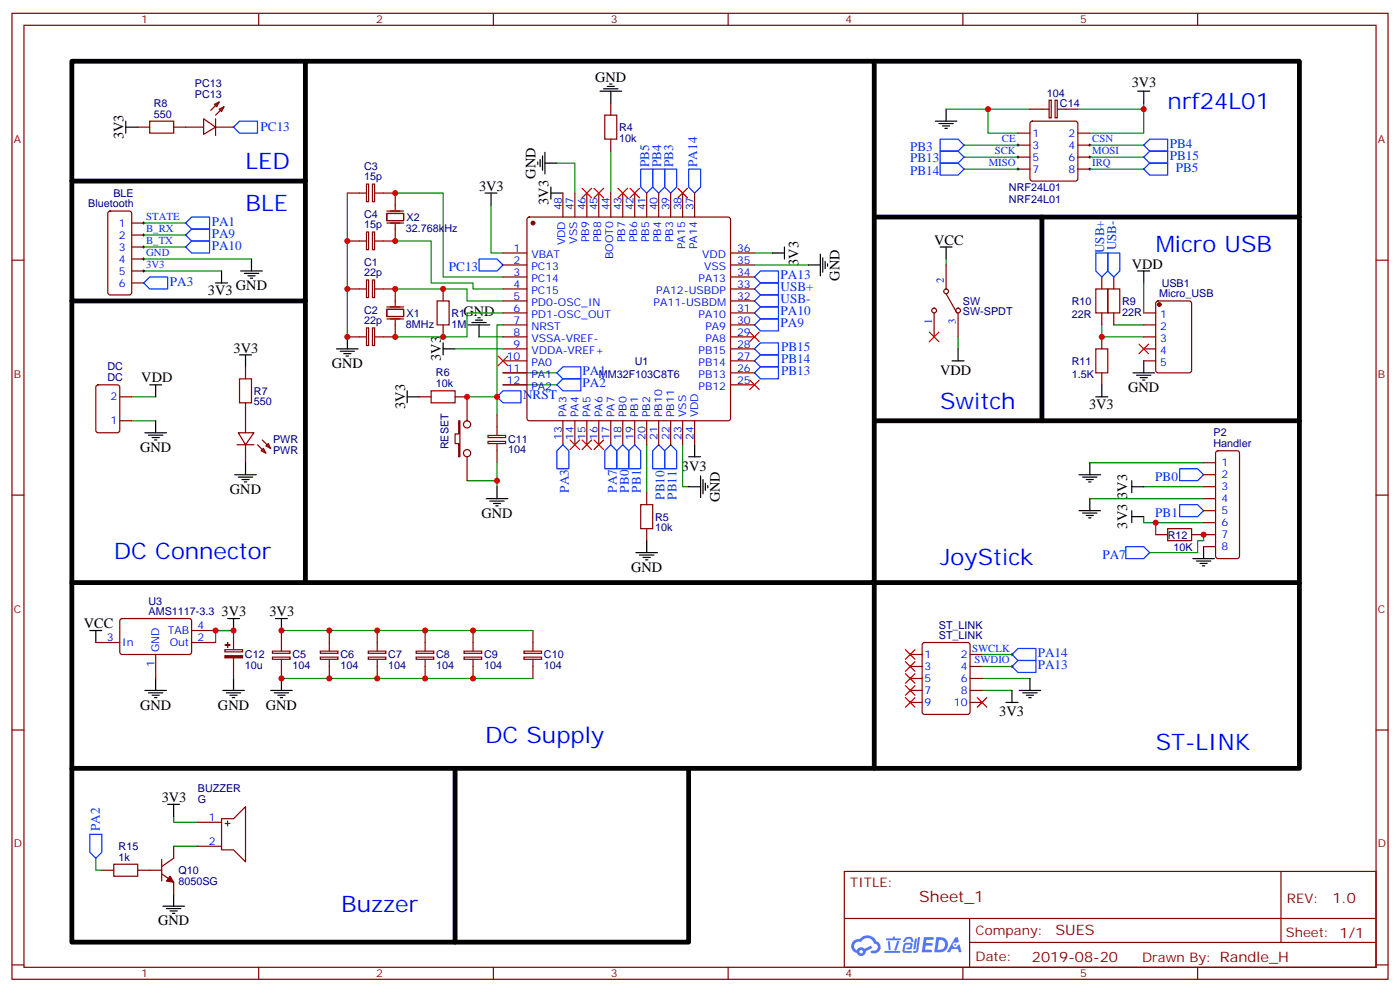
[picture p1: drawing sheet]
<svg xmlns="http://www.w3.org/2000/svg" width="412mm" height="292mm" viewBox="0 0 412 292" stroke-linecap="round" stroke-linejoin="round" font-family="sans-serif">
<g fill="none" stroke="#870000" stroke-width=".35">
<path d="M3.5 3.9h405.4v284.4h-405.4zM7.1 7.4h398.2v277.3h-398.2zM76.2 3.9v3.5M145.3 3.9v3.5M214.5 3.9v3.5M283.6 3.9v3.5M352.8 3.9v3.5M3.5 76.6h3.6M405.3 76.6h3.6M3.5 145.7h3.6M405.3 145.7h3.6M3.5 214.9h3.6"/>
<path d="M405.3 214.9h3.6M248.7 256.5h156.6v28.2h-156.6zM377.3 256.5v20.9M248.7 270.4h156.5M285.6 277.4h119.6M285.6 270.4v14.1M3.5 284h3.6M76.2 284.7v3.6M145.3 284.7v3.6M214.5 284.7v3.6M283.6 284.7v3.6M352.8 284.7v3.6"/>
<path d="M405.3 284h3.6"/>
</g>
<g fill="#5487ff">
<path d="M272.1 275.8h2.6l.3 .2-.1 .6h-2l-.1 1h1.6l.4 .4-.4 .4h-1.7l-.2 1.1 1.8 .1 .3 .3-.2 .4h-2.9z"/>
<path d="M281.4 275.9h.7l.4 1.3-.7 .3a.74 .74 0 0 0-1.1 .3 .74 .74 0 0 0 .5 1.1 .74 .74 0 0 0 .9-.7l.5-.3 .7 2.4h-.9l-.2-1h-1.9l-.5 1h-.9z"/>
<path d="M269.5 276.3h.6l-.4 2.9a.31 .31 0 0 1-.3 .3 .31 .31 0 0 1-.3-.3z"/>
<path d="M270.4 275.8h.6l-.5 4a.89 .89 0 0 1-.7 .7 .89 .89 0 0 1-.9-.3l1-.5z"/>
<path d="M266.8 276l.6-.2 1.2 .1 .5 1.3-.6 .1-.4-.9-1 .1a.95 .95 0 0 1-1 .8l-.1-.2z"/>
<path d="M266.4 277.7l1.8-.2a1.04 1.04 0 0 1 .6 1.1 1.04 1.04 0 0 1-.8 .9h-.7a.29 .29 0 0 1-.3-.4 .29 .29 0 0 1 .3-.2h.7l.2-.8h-1.4l-.4 1.8h1.9a.29 .29 0 0 1 .3 .3 .29 .29 0 0 1-.3 .3h-2l-.4-.3 .2-2.1z"/>
<path d="M260.5 279.9h4.4a.3 .3 0 0 1 .3 .3 .3 .3 0 0 1-.3 .3h-4.3z"/>
<path d="M264.3 277h.6l-.5 1.6a1.02 1.02 0 0 1-.7 1.2l-.2-.3z"/>
<path d="M261.5 277h.6l.3 2.4-.3 .3-.3-.2z"/>
<path d="M261.1 276.2h1.9l.2-.5h.5l-.1 .5h1.5a.29 .29 0 0 1 .3 .3 .29 .29 0 0 1-.3 .3h-3.9z"/>
<path d="M275.8 275.9l-.6 4.4h1.4a2.27 2.27 0 0 0 2.7-2.3 2.27 2.27 0 0 0-2.7-2.1zM276.6 276.6a1.5 1.5 0 0 1 1.8 1.6 1.5 1.5 0 0 1-1.9 1.3h-.3z"/>
<path d="M251.4 277a2.09 2.09 0 0 0 1 3.5 1.37 1.37 0 0 0 1.5 .9 1.37 1.37 0 0 0 1.1-1.4l2-1-.5-.7-1.8 1a1.4 1.4 0 0 0-2.3 .4 1.32 1.32 0 0 1-.6-1.9 1.32 1.32 0 0 1 1.9-.4 2.02 2.02 0 0 1 2-1.3 2.02 2.02 0 0 1 1.8 1.7 1.09 1.09 0 0 1 1.1 1.3 1.09 1.09 0 0 1-1.6 .7 .41 .41 0 0 0-.5 .3 .41 .41 0 0 0 .4 .5 1.89 1.89 0 0 0 2.4-1.2 1.89 1.89 0 0 0-1.2-2.4 2.98 2.98 0 0 0-5-.6l-1 .1zM253.2 280.1a.52 .52 0 0 1 1 0 .52 .52 0 0 1-1 0z"/>
<circle cx="281.4" cy="278.1" r=".28"/>
</g>
<g fill="none" stroke="#008700" stroke-width=".35">
<path d="M278.7 32.1h12.3M303.4 32.1h-12.4v7.1h8.9M317.5 32.1h19.4M336.9 30.4v8.8h-15.9M102.3 56.8v42.4M116.4 56.8h14.1v24.7h17.7M164 48h5.3v8.8M179.9 44.5v12.3M284 42.7h15.9M284 46.2h15.9M284 49.8h15.9M321 42.7h15.9"/>
<path d="M321 46.2h15.9M321 49.8h15.9M42.3 79.8h23M42.3 76.2h31.8M42.3 72.7h12.4M42.3 69.2h12.4M42.3 65.7h12.4M116.4 70.9h10.6v12.4h12.3v1.8h8.9M144.6 60.4v14.1h3.6M222.2 74.5h5.3M222.2 78h15.9M278.7 76.2v1.8"/>
<path d="M116.4 85.1h21.2v3.5h10.6M141.1 99.2h7.1M148.2 95.6h-1.8v26.5M148.2 92.1h-10.6v7.1h-21.2M282.2 99.2v3.5M324.6 95.6v3.6h12.3M328.1 95.6h8.8M336.9 83.3v8.8M38.8 116.8h7.1M134.1 102.7h14.1M137.6 116.8h8.8M148.2 113.3h15.8"/>
<path d="M148.2 109.7h15.8M38.8 123.9h7.1M146.4 136.2v7.1M190.5 130.9v14.1M201.1 130.9v12.4h1.7M321 136.2h33.5M137.6 141.5h8.8M321 146.8h33.5M336.9 152.1v1.7h17.6M336.9 143.3h17.6M340.4 153.8v3.6M354.5 157.4v1.7h-1.7v3.6h-14.1"/>
<path d="M63.5 185.6h5.3h-5.3v3.5M82.9 199.7h74.1M82.9 185.6h74.1M289.3 199.7h14.1M289.3 192.7h8.8M289.3 196.2h8.8M289.3 203.2h8.8M28.2 252.6v3.6h1.8M51.2 240.3v1.7h7M51.2 249.1h7"/>
</g>
<g fill="none" stroke="#03f" stroke-width=".35">
<path d="M68.8 37.4l1.8-1.7h5.2v3.5h-5.2zM188.7 49.8h3.6v5.3l-1.8 1.7-1.8-1.7zM192.3 49.8h3.5v5.3l-1.8 1.7-1.7-1.7zM195.8 49.8h3.5v5.3l-1.7 1.7-1.8-1.7zM202.8 49.8h3.6v5.3l-1.8 1.7-1.8-1.7zM276.9 48h5.3l1.8 1.8-1.8 1.7h-5.3zM276.9 44.5h5.3l1.8 1.7-1.8 1.8h-5.3zM276.9 41h5.3l1.8 1.7-1.8 1.8h-5.3zM336.9 46.2l1.8-1.7h5.3v3.5h-5.3zM338.7 48h5.3v3.5h-5.3l-1.8-1.7zM338.7 41h5.3v3.5h-5.3l-1.8-1.8zM54.7 69.2l1.7-1.8h5.3v3.5h-5.3z"/>
<path d="M54.7 72.7l1.7-1.8h5.3v3.6h-5.3zM54.7 65.7l1.7-1.8h5.3v3.5h-5.3zM141.1 76.2h5.3l1.8 1.8-1.8 1.8h-5.3zM322.8 74.5h3.5v5.3l-1.7 1.7-1.8-1.7zM326.3 74.5h3.5v5.3l-1.7 1.7-1.8-1.7zM42.3 83.3l1.8-1.8h5.3v3.6h-5.3zM222.2 88.6l1.8-1.8h5.3v3.5h-5.3zM222.2 85.1l1.8-1.8h5.3v3.5h-5.3zM222.2 81.5l1.8-1.7h5.3v3.5h-5.3zM222.2 92.1l1.8-1.8h5.3v3.6h-5.3zM222.2 95.6l1.8-1.7h5.3v3.5h-5.3zM146.4 116.8l1.8-1.8h5.3v3.6h-5.3z"/>
<path d="M164 113.3l1.8-1.8h5.3v3.5h-5.3zM164 109.7l1.8-1.7h5.3v3.5h-5.3zM222.2 102.7l1.8-1.8h5.3v3.6h-5.3zM222.2 106.2l1.8-1.7h5.3v3.5h-5.3zM222.2 109.7l1.8-1.7h5.3v3.5h-5.3zM165.8 130.9l1.8 1.8v5.3h-3.6v-5.3zM179.9 130.9l1.8 1.8v5.3h-3.5v-5.3zM183.4 130.9l1.8 1.8v5.3h-3.5v-5.3zM187 130.9l1.7 1.8v5.3h-3.5v-5.3zM192.3 132.7l1.7-1.8 1.8 1.8v5.3h-3.5zM197.6 130.9l1.7 1.8v5.3h-3.5v-5.3zM347.5 138h5.3l1.7 1.7-1.7 1.8h-5.3z"/>
<path d="M347.5 148.6h5.3l1.7 1.7-1.7 1.8h-5.3zM331.6 160.9h5.3l1.8 1.8-1.8 1.7h-5.3zM298.1 192.7l1.8-1.8h5.3v3.5h-5.3zM298.1 196.2l1.8-1.8h5.3v3.5h-5.3zM26.5 245.6h3.5v5.3l-1.8 1.7-1.7-1.7z"/>
</g>
<path d="M90 18h-68.8v70.6h68.8M90 18h167.5v153.5h-167.5zM257.5 18h125.3v45.9h-125.3M21.2 53.3h68.8M306.9 63.9v60M382.8 63.9v107.6h-125.3v54.7h-236.3v-137.6M257.5 123.9h125.3M21.2 171.5h68.8M382.8 171.5v54.7h-125.3M21.2 226.2v51.1h112.9v-51.1M202.8 226.2v51.1h-68.7" fill="none" stroke="#000" stroke-width="1.4"/>
<g fill="none" stroke="#000" stroke-width=".35">
<path d="M37 37.4h3.6M37 35.7v3.5M176.7 26.8h6.4M177.8 26.1h4.2M178.9 25.4h2.1M179.6 24.7h.7M179.9 26.8v3.6M275.5 35.7h6.4M276.6 36.4h4.2M277.6 37.1h2.2M278.3 37.8h.7M278.7 32.1v3.6"/>
<path d="M335.1 26.8h3.6M336.9 26.8v3.6M142.9 56.8h3.5M144.6 56.8v3.6M158.4 47.7v.7M159.1 47v2.1M159.8 45.9v4.2M160.5 48h3.5M160.5 44.8v6.4M162.3 56.8h3.5M162.3 55.1v3.5M65.3 79.8v3.5"/>
<path d="M70.9 79.8h6.4M74.1 76.2v3.6M227.5 74.5h3.6M231.1 72.7v3.5M238.1 78h3.6M241.7 74.8v6.4M242.4 75.9v4.2M243.1 76.9v2.2M243.8 77.6v.8M276.9 72.7h3.6M278.7 72.7v3.5M335.1 79.8h3.6"/>
<path d="M336.9 79.8v3.5M63.5 83.3h3.5M72 80.5h4.2M73 81.2h2.1M73.7 81.9h.7M102.3 99.2v3.5M137.9 95.6h6.4M139 94.9h4.2M140.1 94.2h2.1M140.8 93.5h.7M141.1 95.6v3.6M44.1 113.3h3.5"/>
<path d="M45.9 113.3v3.5M70.6 104.5h3.5M72.3 104.5v3.5M99.1 102.7h6.4M100.2 103.4h4.2M101.2 104.1h2.2M102 104.8h.7M119.9 116.8h3.6M119.9 115v3.6M130.5 102.7h3.6M130.5 100.9v3.6M280.5 106.2h3.5"/>
<path d="M282.2 102.7v3.5M322.8 116.8h3.5M324.6 113.3v3.5M333.7 109.7h6.4M334.8 110.5h4.2M335.8 111.2h2.2M336.5 111.9h.8M336.9 106.2v3.5M42.7 127.4h6.3M43.7 128.1h4.3M44.8 128.8h2.1M45.5 129.5h.7"/>
<path d="M45.9 123.9v3.5M69.1 139.7h6.4M72.3 136.2v3.5M202.8 134.4h3.6M204.6 130.9v3.5M317.9 139.7h6.3M321 136.2v3.5M70.2 140.4h4.2M71.3 141.1h2.1M72 141.9h.7M143.2 146.8h6.4M144.3 147.5h4.2"/>
<path d="M145.3 148.2h2.2M146 148.9h.8M146.4 143.3v3.5M190.5 159.1v3.6M202.8 143.3h3.6M206.4 140.1v6.3M207.1 141.1v4.3M207.8 142.2v2.1M208.5 142.9v.7M317.9 150.3h6.3M318.9 151h4.2M318.9 140.4h4.2"/>
<path d="M320 151.7h2.1M320 141.1h2.1M320.7 152.4h.7M320.7 141.9h.7M321 146.8v3.5M333.4 152.1h3.5M333.4 141.5v3.5M333.4 150.3v3.5M333.4 143.3h3.5M187.3 162.7h6.4M188.4 163.4h4.2M189.4 164.1h2.2"/>
<path d="M190.1 164.8h.8M351.4 164.4h6.3M352.4 165.1h4.3M353.5 165.8h2.1M354.2 166.5h.7M354.5 160.9v3.5M26.5 185.6h3.5M28.2 185.6v3.5M45.9 199.7v3.5M67 182.1h3.6M68.8 182.1v3.5M68.8 199.7v3.5"/>
<path d="M81.1 182.1h3.6M82.9 182.1v3.5M82.9 199.7v3.5M303.4 199.7v3.5M42.7 203.2h6.3M43.7 203.9h4.3M44.8 204.6h2.1M45.5 205.4h.7M65.6 203.2h6.4M66.7 203.9h4.2M67.7 204.6h2.1M68.4 205.4h.7"/>
<path d="M79.7 203.2h6.4M80.8 203.9h4.2M81.8 204.6h2.2M82.5 205.4h.8M296.3 206.8h3.6M298.1 203.2v3.6M300.2 203.2h6.4M301.3 203.9h4.2M302.3 204.6h2.1M303 205.4h.7M49.4 236.7h3.5M51.2 236.7v3.6"/>
<path d="M48 266.7h6.3M49 267.4h4.3M50.1 268.1h2.1M50.8 268.9h.7M51.2 263.2v3.5"/>
</g>
<g fill="none" stroke="#870000" stroke-width=".35">
<path d="M40.6 37.4h3.5M44.1 35.7h7.1v3.5h-7.1zM51.2 37.4h8.8M60 35l3.5 2.4-3.5 2.1zM63.1 30.7l1.5-.7-.7 1.4zM63.5 37.4h5.3M63.5 35v4.9M64.6 32.1l1.4-.7-.7 1.4zM64.6 30l-2.5 2.5M66 31.4l-2.5 2.5M178.2 33.9h3.5v7.1h-3.5zM179.9 30.4v3.5"/>
<path d="M299.9 39.2h3.5M303.4 32.1h5.6M303.6 35.9l.5-.2h12.7l.5 .2 .2 .5v16.2l-.2 .5-.5 .2h-12.7l-.5-.2-.2-.5v-16.2zM309 29.5h.7v5.2h-.7zM310.8 29.5h.6v5.2h-.6zM311.5 32.1h6M317.5 39.2h3.5M102.3 56.8h5.6M107.9 54.2h.7v5.2h-.7zM109.7 54.2h.6v5.2h-.6zM110.4 56.8h6v5M165.8 56.8v7.1"/>
<path d="M169.3 56.8v7.1M172.9 56.8v7.1M176.4 56.8v7.1M179.9 41v3.5M179.9 56.8v7.1M183.4 56.8v7.1M187 56.8v7.1M190.5 56.8v7.1M194 56.8v7.1M197.6 56.8v7.1M201.1 56.8v7.1M204.6 56.8v7.1"/>
<path d="M299.9 42.7h3.5M299.9 46.2h3.5M299.9 49.8h3.5M317.5 42.7h3.5M317.5 46.2h3.5M317.5 49.8h3.5M32 62.3l.5-.2h5.6l.7 .5v23.5l-.5 .7h-5.8l-.7-.4-.1-23.6zM38.8 65.7h3.5M38.8 69.2h3.5M38.8 72.7h3.5M38.8 76.2h3.5M38.8 79.8h3.5"/>
<path d="M102.3 70.9h5.6M107.9 68.3h.7v5.2h-.7zM109.7 68.3h.6v5.2h-.6zM113.9 62.8h5v2.1h-5zM113.9 65.7h5M113.9 62.1h5M116.4 66v4.9h-6M148.2 74.5h7M148.2 78h7M155.5 64.1l.4-.2h58.6l.5 .2 .2 .5v58.6l-.2 .5-.5 .2h-58.6l-.5-.3-.2-.4v-58.6zM215.2 74.5h7M215.2 78h7"/>
<path d="M278.7 78v7.1a.71 .71 0 0 0-.7 .9 .71 .71 0 0 0 1.2 .3 .71 .71 0 0 0-.2-1.2h-.3M38.8 83.3h3.5M102.3 99.2h5.6M102.3 85.1h5.6M107.9 96.5h.7v5.2h-.7zM107.9 82.4h.7v5.2h-.7zM109.7 96.5h.6v5.2h-.6zM109.7 82.4h.6v5.2h-.6zM110.4 85.1h6v4.9M113.9 91.1h5v2.1h-5zM113.9 90.3h5M113.9 93.9h5"/>
<path d="M116.4 94.2v5h-6M128.8 88.6h3.5v7h-3.5zM130.5 85.1v3.5M130.5 95.6v3.6M148.2 92.1h7M148.2 95.6h7M148.2 99.2h7M148.2 85.1h7M148.2 81.5h7M148.2 88.6h7M215.2 92.1h7M215.2 95.6h7"/>
<path d="M215.2 99.2h7M215.2 85.1h7M215.2 81.5h7M215.2 88.6h7M275.2 92.1v7.1M278.7 86.5l3.2 5.6M282.2 92.1v7.1M322.8 85.1h3.5v7h-3.5zM324.6 81.5v3.6M324.6 92.1v3.5M324.6 99.2v3.5M326.3 85.1h3.5v7h-3.5z"/>
<path d="M328.1 81.5v3.6M328.1 92.1v3.5M336.9 92.1h3.5M336.9 95.6h3.5M336.9 99.2h3.5M340.7 88.8l.4-.2h9.2l.7 .4v20l-.4 .7h-9.5l-.6-.4-.1-20zM28.5 113.5l.4-.2h5.7l.6 .4 .1 13-.5 .6-5.9 .1-.6-.5-.1-12.9zM35.3 116.8h3.5M70.6 111.5h3.5v7.1h-3.5zM72.3 108v3.5M72.3 118.6v8.8M123.5 116.8h3.5"/>
<path d="M127 115h7.1v3.6h-7.1zM134.1 116.8h3.5v7.1M148.2 102.7h7M148.2 106.2h7M148.2 109.7h7M148.2 113.3h7M215.2 102.7h7M215.2 106.2h7M215.2 109.7h7M215.2 113.3h7M322.8 102.7h3.5v7h-3.5zM324.6 109.7v3.6"/>
<path d="M336.9 102.7h3.5M336.9 106.2h3.5M35.3 123.9h3.5M69.8 130.9h5M70.2 127.4h4.6l-2.5 3.5zM72.3 130.9v5.3M75.8 130.9l2.5 2.5M76.9 132.7l.7-.7 .7 1.4zM77.3 129.5l2.4 2.5M79 130.6l.7 1.4-1.4-.7zM135.1 123.9h.4v10.5h-.4v-3.8h-1v-2.9h1zM137.6 134.4v7.1"/>
<path d="M143.8 128.2h5.1v.6h-5.1zM143.8 129.9h5.1v.7h-5.1zM146.4 122.1v6M146.4 130.6v5.6M165.8 123.9v7M169.3 123.9v7M172.9 123.9v7M176.4 123.9v7M179.9 123.9v7M183.4 123.9v7M187 123.9v7M190.5 123.9v7"/>
<path d="M194 123.9v7M197.6 123.9v7M201.1 123.9v7M204.6 123.9v7M354.5 136.2h3.6M354.5 139.7h3.6M358.3 132.9l.5-.2h5.6l.5 .2 .2 .5v30.3l-.2 .5-.5 .2h-5.6l-.5-.2-.2-.5v-30.3zM188.7 148.6h3.6v7h-3.6zM190.5 145v3.6M190.5 155.6v3.5M340.4 157.4h3.6M344 155.6h7v3.5h-7z"/>
<path d="M351 157.4h7.1M354.5 143.3h3.6M354.5 146.8h3.6M354.5 150.3h3.6M354.5 153.8h3.6M354.5 160.9h3.6M28.2 189.1h7.1M35.5 182.3l.5-.2h20l.4 .7v9.4l-.7 .5-20-.1-.4-.7v-9.1zM45.9 192.7v7M56.4 189.1h7.1M56.4 185.6h7.1M66.3 191.2h5.1v.7h-5.1z"/>
<path d="M68.8 185.6v5.6M68.8 193.7v6M80.3 191.7h5.1v.6h-5.1zM80.3 193.4h5.1v.7h-5.1zM82.9 185.6v6M82.9 194.1v5.6M94.4 191.7h5.2v.6h-5.2zM94.4 193.4h5.2v.7h-5.2zM97 185.6v6M97 194.1v5.6M108.5 191.7h5.2v.6h-5.2zM108.5 193.4h5.2v.7h-5.2z"/>
<path d="M111.1 185.6v6M111.1 194.1v5.6M122.6 191.7h5.2v.6h-5.2zM122.6 193.4h5.2v.7h-5.2zM125.2 185.6v6M125.2 194.1v5.6M136.7 191.7h5.2v.6h-5.2zM136.7 193.4h5.2v.7h-5.2zM139.3 185.6v6M139.3 194.1v5.6M154.3 191.7h5.2v.6h-5.2zM154.3 193.4h5.2v.7h-5.2z"/>
<path d="M157 185.6v6M157 194.1v5.6M268.1 192.7h3.5M268.1 196.2h3.5M268.1 199.7h3.5M271.9 189.3l.4-.2h12.7l.7 .5 .1 20-.5 .6-13 .1-.6-.5-.1-20zM285.8 192.7h3.5M285.8 196.2h3.5M285.8 199.7h3.5M268.1 203.2h3.5M268.1 206.8h3.5M285.8 203.2h3.5"/>
<path d="M285.8 206.8h3.5M30 256.2h3.5M33.5 254.4h7.1v3.5h-7.1zM40.6 256.2h7M47.6 257.2l3.6 2.5v3.5M47.6 253v6.3M51.2 249.1v3.5l-3.6 2.5M58.2 242h7.1M58.2 249.1h7.1M65.3 241h3.5l3.5-3.5v16.2l-3.5-3.5h-3.5zM66.3 242.4h1.4M67 241.7v1.4"/>
<circle cx="275.2" cy="91.4" r=".71"/>
<circle cx="282.2" cy="91.4" r=".71"/>
<circle cx="137.6" cy="124.9" r="1.06"/>
<circle cx="137.6" cy="133.4" r="1.06"/>
</g>
<g fill="#870000" stroke="#870000" stroke-width=".35">
<path d="M50.1 257.9l1.1 1.8-2.2-.4z"/>
<path d="M66.3 193h5.1v.6h-5.1z"/>
<path d="M66.3 189.8l1.4 .1z"/>
<path d="M67 189.1l.1 1.4z"/>
<circle cx="341.5" cy="89.6" r=".53"/>
<circle cx="157" cy="65.7" r=".53"/>
</g>
<g fill="none" stroke="#000" stroke-width=".29">
<path d="M299.5 49.8h.7M299.5 46.2h.7M299.5 42.7h.7M299.9 42.4v.7M299.9 45.9v.7M299.9 49.4v.7M320.7 49.8h.7M320.7 46.2h.7M320.7 42.7h.7M321 42.4v.7M321 45.9v.7M321 49.4v.7"/>
<path d="M42 79.8h.7M42 76.2h.7M42 72.7h.7M42 69.2h.7M42 65.7h.7M42.3 65.3v.7M42.3 68.8v.7M42.3 72.4v.7M42.3 75.9v.7M42.3 79.4v.7M297.7 196.2h.7M297.7 192.7h.7"/>
<path d="M298.1 192.3v.7M298.1 195.8v.7"/>
</g>
<g fill="none" stroke="#f00" stroke-width=".35">
<path d="M171.4 55.4l2.9 2.8M174.3 55.4l-2.9 2.8M175 55.4l2.8 2.8M177.8 55.4l-2.8 2.8M182 55.4l2.9 2.8M184.9 55.4l-2.9 2.8M185.6 55.4l2.8 2.8M188.4 55.4l-2.8 2.8M199.7 55.4l2.8 2.8M202.5 55.4l-2.8 2.8M220.8 97.8l2.9 2.8M223.7 97.8l-2.9 2.8"/>
<path d="M273.8 97.8l2.8 2.8M276.6 97.8l-2.8 2.8M146.8 104.8l2.8 2.8M149.6 104.8l-2.8 2.8M220.8 111.9l2.9 2.8M223.7 111.9l-2.9 2.8M335.5 101.3l2.8 2.8M338.3 101.3l-2.8 2.8M167.9 129.5l2.8 2.8M170.7 129.5l-2.8 2.8M171.4 129.5l2.9 2.8M174.3 129.5l-2.9 2.8"/>
<path d="M175 129.5l2.8 2.8M177.8 129.5l-2.8 2.8M266.7 191.2l2.8 2.9M266.7 194.8l2.8 2.8M266.7 198.3l2.8 2.8M269.5 191.2l-2.8 2.9M269.5 194.8l-2.8 2.8M269.5 198.3l-2.8 2.8M266.7 201.8l2.8 2.8M266.7 205.4l2.8 2.8M269.5 201.8l-2.8 2.8M269.5 205.4l-2.8 2.8"/>
<path d="M287.9 205.4l2.8 2.8M290.7 205.4l-2.8 2.8"/>
</g>
<g fill="#c00">
<circle cx="354.5" cy="157.4" r=".88"/>
<circle cx="340.4" cy="153.8" r=".88"/>
<circle cx="146.4" cy="141.5" r=".88"/>
<circle cx="68.8" cy="185.6" r=".88"/>
<circle cx="137.6" cy="116.8" r=".88"/>
<circle cx="146.4" cy="116.8" r=".88"/>
<circle cx="82.9" cy="199.7" r=".88"/>
<circle cx="97" cy="199.7" r=".88"/>
<circle cx="111.1" cy="199.7" r=".88"/>
<circle cx="116.4" cy="70.9" r=".88"/>
<circle cx="116.4" cy="85.1" r=".88"/>
<circle cx="116.4" cy="99.2" r=".88"/>
<circle cx="102.3" cy="99.2" r=".88"/>
<circle cx="116.4" cy="56.8" r=".88"/>
<circle cx="102.3" cy="85.1" r=".88"/>
<circle cx="102.3" cy="70.9" r=".88"/>
<circle cx="130.5" cy="85.1" r=".88"/>
<circle cx="130.5" cy="99.2" r=".88"/>
<circle cx="111.1" cy="185.6" r=".88"/>
<circle cx="97" cy="185.6" r=".88"/>
<circle cx="82.9" cy="185.6" r=".88"/>
<circle cx="125.2" cy="185.6" r=".88"/>
<circle cx="139.3" cy="185.6" r=".88"/>
<circle cx="125.2" cy="199.7" r=".88"/>
<circle cx="139.3" cy="199.7" r=".88"/>
<circle cx="63.5" cy="185.6" r=".88"/>
<circle cx="324.6" cy="99.2" r=".88"/>
<circle cx="336.9" cy="32.1" r=".88"/>
<circle cx="291" cy="32.1" r=".88"/>
</g>
<g font-size="6.7" fill="#00f">
<text x="344" y="32.1">nrf24L01</text>
<text x="72.3" y="49.8">LED</text>
<text x="72.3" y="62.1">BLE</text>
<text x="340.4" y="74.1">Micro USB</text>
<text x="276.9" y="120.3">Switch</text>
<text x="33.5" y="164.4">DC Connector</text>
<text x="276.9" y="166.2">JoyStick</text>
<text x="142.9" y="218.8">DC Supply</text>
<text x="340.4" y="220.9">ST-LINK</text>
<text x="100.5" y="268.5">Buzzer</text>
</g>
<text font-size="4.6" fill="#800" x="270.8" y="265.5">Sheet_1</text>
<g font-size="4.2">
<text x="175.3" y="24.1">GND</text>
<text x="333.4" y="25.7">3V3</text>
<text x="36.4" y="41" transform="rotate(-90 36.4 41)">3V3</text>
<text x="157.8" y="52.6" transform="rotate(-90 157.8 52.6)">GND</text>
<text x="141.1" y="56.1">3V3</text>
<text x="161.6" y="60.4" transform="rotate(-90 161.6 60.4)">3V3</text>
<text x="275.2" y="72">VCC</text>
<text x="235.2" y="78.2" transform="rotate(-90 235.2 78.2)">3V3</text>
<text x="247.3" y="82.6" transform="rotate(-90 247.3 82.6)">GND</text>
<text x="333.4" y="79.1">VDD</text>
<text x="61.2" y="86.9">3V3</text>
<text x="69.5" y="85.4">GND</text>
<text x="136.5" y="92.9">GND</text>
<text x="68.8" y="103.8">3V3</text>
<text x="129.8" y="106.2" transform="rotate(-90 129.8 106.2)">3V3</text>
<text x="41.6" y="112.6">VDD</text>
<text x="97.7" y="108.3">GND</text>
<text x="276.9" y="110.4">VDD</text>
<text x="332.3" y="115.4">GND</text>
<text x="119.4" y="120.3" transform="rotate(-90 119.4 120.3)">3V3</text>
<text x="320.8" y="120.5">3V3</text>
<text x="41.3" y="133">GND</text>
<text x="200.9" y="138.6">3V3</text>
<text x="67.7" y="145.4">GND</text>
<text x="212" y="147.8" transform="rotate(-90 212 147.8)">GND</text>
<text x="332.1" y="146.8" transform="rotate(-90 332.1 146.8)">3V3</text>
<text x="141.8" y="152.4">GND</text>
<text x="332.1" y="155.6" transform="rotate(-90 332.1 155.6)">3V3</text>
<text x="185.9" y="168.3">GND</text>
<text x="24.7" y="184.9">VCC</text>
<text x="65.3" y="181.4">3V3</text>
<text x="79.4" y="181.4">3V3</text>
<text x="41.3" y="208.9">GND</text>
<text x="64.2" y="208.9">GND</text>
<text x="78.3" y="208.9">GND</text>
<text x="294.4" y="210.9">3V3</text>
<text x="47.6" y="236">3V3</text>
<text x="46.6" y="272.4">GND</text>
</g>
<g font-size="4.2" fill="#800">
<text x="392.5" y="265.8">1.0</text>
<text x="310.9" y="275.3">SUES</text>
<text x="304" y="283.1">2019-08-20</text>
</g>
<g font-size="3.9" fill="#03f">
<text x="76.8" y="38.6">PC13</text>
<text x="268.1" y="44.5">PB3</text>
<text x="268.1" y="47.8">PB13</text>
<text x="344.6" y="47.1">PB15</text>
<text x="344.6" y="43.5">PB4</text>
<text x="191.2" y="49.1" transform="rotate(-90 191.2 49.1)">PB5</text>
<text x="194.8" y="49.1" transform="rotate(-90 194.8 49.1)">PB4</text>
<text x="198.3" y="49.1" transform="rotate(-90 198.3 49.1)">PB3</text>
<text x="205.3" y="49.1" transform="rotate(-90 205.3 49.1)">PA14</text>
<text x="268.1" y="51.5">PB14</text>
<text x="346.3" y="50.6">PB5</text>
<text x="62.4" y="69.9">PA9</text>
<text x="62.4" y="66.4">PA1</text>
<text x="62.4" y="73.5">PA10</text>
<text x="325.3" y="74.6" transform="rotate(-90 325.3 74.6)">USB+</text>
<text x="328.8" y="73.7" transform="rotate(-90 328.8 73.7)">USB-</text>
<text x="132.2" y="79.8">PC13</text>
<text x="229.9" y="82.3">PA13</text>
<text x="50.1" y="84.1">PA3</text>
<text x="229.9" y="89.3">USB-</text>
<text x="229.9" y="85.8">USB+</text>
<text x="229.9" y="92.8">PA10</text>
<text x="229.9" y="96.4">PA9</text>
<text x="230.1" y="103.4">PB15</text>
<text x="230.1" y="106.9">PB14</text>
<text x="171.6" y="114">PA2</text>
<text x="171.6" y="110.5">PA1</text>
<text x="230.1" y="110.5">PB13</text>
<text x="154.1" y="117.5">NRST</text>
<text x="340.3" y="141.5">PB0</text>
<text x="167.6" y="145" transform="rotate(-90 167.6 145)">PA3</text>
<text x="181.7" y="145" transform="rotate(-90 181.7 145)">PA7</text>
<text x="185.2" y="145" transform="rotate(-90 185.2 145)">PB0</text>
<text x="188.7" y="145" transform="rotate(-90 188.7 145)">PB1</text>
<text x="195.8" y="147.1" transform="rotate(-90 195.8 147.1)">PB10</text>
<text x="199.3" y="147.1" transform="rotate(-90 199.3 147.1)">PB11</text>
<text x="340.3" y="152.1">PB1</text>
<text x="324.7" y="164.4">PA7</text>
<text x="305.7" y="193.4">PA14</text>
<text x="305.7" y="196.9">PA13</text>
<text x="29.4" y="244.7" transform="rotate(-90 29.4 244.7)">PA2</text>
</g>
<g font-size="3.9" fill="#800">
<text x="250.5" y="261.1">TITLE:</text>
<text x="379.1" y="265.8">REV:</text>
<text x="287.4" y="275.3">Company:</text>
<text x="378.7" y="275.9">Sheet: 1/1</text>
<text x="287.4" y="283">Date:</text>
<text x="336.4" y="283.1">Drawn By: Randle_H</text>
</g>
<g font-size="3.2" fill="#800">
<text x="41.6" y="6.9">1</text>
<text x="110.8" y="6.9">2</text>
<text x="179.9" y="6.9">3</text>
<text x="249.1" y="6.9">4</text>
<text x="318.2" y="6.9">5</text>
<text x="4.1" y="42">A</text>
<text x="405.9" y="42">A</text>
<text x="4.1" y="111.2">B</text>
<text x="405.9" y="111.2">B</text>
<text x="4.1" y="180.3">C</text>
<text x="405.9" y="180.3">C</text>
<text x="4.1" y="249.4">D</text>
<text x="405.9" y="249.4">D</text>
<text x="41.6" y="287.7">1</text>
<text x="110.8" y="287.7">2</text>
<text x="179.9" y="287.7">3</text>
<text x="249.1" y="287.7">4</text>
<text x="318.2" y="287.7">5</text>
</g>
<g font-size="3.2" fill="#000080">
<text x="57.4" y="29">PC13</text>
<text x="57.4" y="25.7">PC13</text>
<text x="308.3" y="28.4">104</text>
<text x="45.3" y="34.6">550</text>
<text x="45.3" y="31.4">R8</text>
<text x="312.2" y="31.6">C14</text>
<text x="182.4" y="41.8">10k</text>
<text x="182.4" y="38.5">R4</text>
<text x="107.3" y="53.1">15p</text>
<text x="107.3" y="50">C3</text>
<text x="33.4" y="58">BLE</text>
<text x="297.2" y="56.2">NRF24L01</text>
<text x="297.2" y="59.7">NRF24L01</text>
<text x="26" y="61.1">Bluetooth</text>
<text x="107.3" y="64.1">C4</text>
<text x="119.8" y="65">X2</text>
<text x="107.3" y="67.2">15p</text>
<text x="119.6" y="68.2">32.768kHz</text>
<text x="107.3" y="81.4">22p</text>
<text x="107.3" y="78.2">C1</text>
<text x="283.6" y="89.8">SW</text>
<text x="315.7" y="89.8">R10</text>
<text x="330.6" y="89.7">R9</text>
<text x="341.4" y="87.5">Micro_USB</text>
<text x="342.2" y="84.6">USB1</text>
<text x="107.3" y="95.5">22p</text>
<text x="107.3" y="92.3">C2</text>
<text x="119.8" y="93.3">X1</text>
<text x="133" y="93.2">R1</text>
<text x="283.6" y="92.9">SW-SPDT</text>
<text x="315.7" y="93.7">22R</text>
<text x="330.6" y="92.9">22R</text>
<text x="119.6" y="96.4">8MHz</text>
<text x="133" y="96.4">1M</text>
<text x="187" y="107.5">U1</text>
<text x="315.7" y="107.4">R11</text>
<text x="31.7" y="112.2">DC</text>
<text x="31.7" y="109">DC</text>
<text x="128.4" y="114">10k</text>
<text x="128.4" y="110.8">R6</text>
<text x="176.4" y="111.3">MM32F103C8T6</text>
<text x="315.7" y="111.3">1.5K</text>
<text x="74.8" y="119.3">550</text>
<text x="74.8" y="116.2">R7</text>
<text x="80.4" y="130.3">PWR</text>
<text x="149.7" y="130.3">C11</text>
<text x="357.5" y="131.6">Handler</text>
<text x="357.5" y="128.4">P2</text>
<text x="80.4" y="133.5">PWR</text>
<text x="132.1" y="132.3" transform="rotate(-90 132.1 132.3)">RESET</text>
<text x="149.6" y="133.5">104</text>
<text x="193" y="153.2">R5</text>
<text x="193" y="156.4">10k</text>
<text x="344" y="158.6">R12</text>
<text x="345.7" y="162.1">10K</text>
<text x="43.8" y="177.9">U3</text>
<text x="43.8" y="181">AMS1117-3.3</text>
<text x="276.6" y="185.1">ST_LINK</text>
<text x="276.6" y="188.1">ST_LINK</text>
<text x="72.1" y="197">10u</text>
<text x="72.1" y="193.8">C12</text>
<text x="86.1" y="197">104</text>
<text x="86.2" y="193.8">C5</text>
<text x="100.3" y="197">104</text>
<text x="100.3" y="193.8">C6</text>
<text x="114.4" y="197">104</text>
<text x="114.4" y="193.8">C7</text>
<text x="128.5" y="197">104</text>
<text x="128.5" y="193.8">C8</text>
<text x="142.6" y="197">104</text>
<text x="142.6" y="193.8">C9</text>
<text x="160.2" y="197">104</text>
<text x="160.2" y="193.8">C10</text>
<text x="58.3" y="233.2">BUZZER</text>
<text x="58.3" y="236.4">G</text>
<text x="34.9" y="250.2">R15</text>
<text x="34.9" y="253.3">1k</text>
<text x="52.6" y="257.3">Q10</text>
<text x="52.6" y="260.5">8050SG</text>
</g>
<g font-size="3.2" fill="#03f">
<text x="295.1" y="41.8">CE</text>
<text x="321.7" y="41.8">CSN</text>
<text x="293" y="45.4">SCK</text>
<text x="321.7" y="45.4">MOSI</text>
<text x="291.2" y="48.9">MISO</text>
<text x="321.7" y="48.9">IRQ</text>
<text x="43" y="64.8">STATE</text>
<text x="43" y="71.8">B_TX</text>
<text x="43" y="68.3">B_RX</text>
<text x="43" y="75.4">GND</text>
<text x="43" y="78.9">3V3</text>
<text x="286.3" y="191.8">SWCLK</text>
<text x="287" y="195.3">SWDIO</text>
</g>
<g font-size="3.2" fill="#00f">
<text x="304.1" y="40.3">1</text>
<text x="314.8" y="40.3">2</text>
<text x="304.1" y="43.8">3</text>
<text x="304.1" y="47.3">5</text>
<text x="314.8" y="43.8">4</text>
<text x="314.8" y="47.3">6</text>
<text x="304.1" y="50.8">7</text>
<text x="314.8" y="50.8">8</text>
<text x="165.5" y="61.9" transform="rotate(-90 165.5 61.9)">48</text>
<text x="169" y="61.9" transform="rotate(-90 169 61.9)">47</text>
<text x="172.5" y="61.9" transform="rotate(-90 172.5 61.9)">46</text>
<text x="176" y="61.9" transform="rotate(-90 176 61.9)">45</text>
<text x="179.6" y="61.9" transform="rotate(-90 179.6 61.9)">44</text>
<text x="183.1" y="61.9" transform="rotate(-90 183.1 61.9)">43</text>
<text x="186.6" y="61.9" transform="rotate(-90 186.6 61.9)">42</text>
<text x="190.1" y="61.9" transform="rotate(-90 190.1 61.9)">41</text>
<text x="193.7" y="61.9" transform="rotate(-90 193.7 61.9)">40</text>
<text x="197.2" y="61.9" transform="rotate(-90 197.2 61.9)">39</text>
<text x="200.7" y="61.9" transform="rotate(-90 200.7 61.9)">38</text>
<text x="204.3" y="61.9" transform="rotate(-90 204.3 61.9)">37</text>
<text x="35" y="66.7">1</text>
<text x="35" y="70.2">2</text>
<text x="170" y="71.7" transform="rotate(-90 170 71.7)">VSS</text>
<text x="173.6" y="71.3" transform="rotate(-90 173.6 71.3)">PB9</text>
<text x="177.1" y="71.3" transform="rotate(-90 177.1 71.3)">PB8</text>
<text x="184.1" y="71.3" transform="rotate(-90 184.1 71.3)">PB7</text>
<text x="187.7" y="71.3" transform="rotate(-90 187.7 71.3)">PB6</text>
<text x="191.2" y="71.3" transform="rotate(-90 191.2 71.3)">PB5</text>
<text x="194.7" y="71.3" transform="rotate(-90 194.7 71.3)">PB4</text>
<text x="198.3" y="71.3" transform="rotate(-90 198.3 71.3)">PB3</text>
<text x="35" y="73.8">3</text>
<text x="35" y="77.3">4</text>
<text x="151.3" y="74.1">1</text>
<text x="151.3" y="77.6">2</text>
<text x="156.5" y="75.9">VBAT</text>
<text x="166.5" y="72.3" transform="rotate(-90 166.5 72.3)">VDD</text>
<text x="180.6" y="76.3" transform="rotate(-90 180.6 76.3)">BOOT0</text>
<text x="201.8" y="73.3" transform="rotate(-90 201.8 73.3)">PA15</text>
<text x="205.3" y="73.3" transform="rotate(-90 205.3 73.3)">PA14</text>
<text x="206.8" y="75.9">VDD</text>
<text x="217.1" y="77.6">35</text>
<text x="217.1" y="74.1">36</text>
<text x="35" y="80.8">5</text>
<text x="151.3" y="81.2">3</text>
<text x="156.5" y="79.4">PC13</text>
<text x="156.5" y="82.9">PC14</text>
<text x="205.8" y="82.9">PA13</text>
<text x="207.4" y="79.4">VSS</text>
<text x="217.1" y="81.2">34</text>
<text x="278" y="83.3" transform="rotate(-90 278 83.3)">2</text>
<text x="35" y="84.3">6</text>
<text x="151.3" y="84.7">4</text>
<text x="151.3" y="88.2">5</text>
<text x="156.5" y="86.5">PC15</text>
<text x="156.5" y="90">PD0-OSC_IN</text>
<text x="192.5" y="90">PA11-USBDM</text>
<text x="193.3" y="86.5">PA12-USBDP</text>
<text x="217.1" y="88.2">32</text>
<text x="217.1" y="84.7">33</text>
<text x="151.3" y="91.8">6</text>
<text x="151.3" y="95.3">7</text>
<text x="156.5" y="93.5">PD1-OSC_OUT</text>
<text x="205.8" y="93.5">PA10</text>
<text x="217.1" y="95.3">30</text>
<text x="217.1" y="91.8">31</text>
<text x="274.5" y="95.5" transform="rotate(-90 274.5 95.5)">1</text>
<text x="281.5" y="95.5" transform="rotate(-90 281.5 95.5)">3</text>
<text x="341.7" y="93.5">1</text>
<text x="151.3" y="98.8">8</text>
<text x="156.5" y="97">NRST</text>
<text x="156.5" y="100.6">VSSA-VREF-</text>
<text x="207.8" y="100.6">PA8</text>
<text x="207.8" y="97">PA9</text>
<text x="217.1" y="98.8">29</text>
<text x="341.7" y="97">2</text>
<text x="341.7" y="100.6">3</text>
<text x="149.2" y="105.9">10</text>
<text x="151.3" y="102.3">9</text>
<text x="156.5" y="104.1">VDDA-VREF+</text>
<text x="156.5" y="107.6">PA0</text>
<text x="205.8" y="107.6">PB14</text>
<text x="205.8" y="104.1">PB15</text>
<text x="217.1" y="105.9">27</text>
<text x="217.1" y="102.3">28</text>
<text x="341.7" y="104.1">4</text>
<text x="341.7" y="107.6">5</text>
<text x="149.2" y="109.4">11</text>
<text x="149.2" y="112.9">12</text>
<text x="156.5" y="111.2">PA1</text>
<text x="205.8" y="111.2">PB13</text>
<text x="217.1" y="112.9">25</text>
<text x="217.1" y="109.4">26</text>
<text x="32.6" y="117.9">2</text>
<text x="156.5" y="114.7">PA2</text>
<text x="205.8" y="114.7">PB12</text>
<text x="32.6" y="124.9">1</text>
<text x="166.9" y="122.8" transform="rotate(-90 166.9 122.8)">PA3</text>
<text x="170.4" y="122.8" transform="rotate(-90 170.4 122.8)">PA4</text>
<text x="173.9" y="122.8" transform="rotate(-90 173.9 122.8)">PA5</text>
<text x="177.4" y="122.8" transform="rotate(-90 177.4 122.8)">PA6</text>
<text x="181" y="122.8" transform="rotate(-90 181 122.8)">PA7</text>
<text x="184.5" y="122.8" transform="rotate(-90 184.5 122.8)">PB0</text>
<text x="188" y="122.8" transform="rotate(-90 188 122.8)">PB1</text>
<text x="191.6" y="122.8" transform="rotate(-90 191.6 122.8)">PB2</text>
<text x="195.1" y="122.8" transform="rotate(-90 195.1 122.8)">PB10</text>
<text x="198.6" y="122.8" transform="rotate(-90 198.6 122.8)">PB11</text>
<text x="202.1" y="122.8" transform="rotate(-90 202.1 122.8)">VSS</text>
<text x="205.7" y="122.8" transform="rotate(-90 205.7 122.8)">VDD</text>
<text x="165.5" y="129.5" transform="rotate(-90 165.5 129.5)">13</text>
<text x="169" y="129.5" transform="rotate(-90 169 129.5)">14</text>
<text x="172.5" y="129.5" transform="rotate(-90 172.5 129.5)">15</text>
<text x="176" y="129.5" transform="rotate(-90 176 129.5)">16</text>
<text x="179.6" y="129.5" transform="rotate(-90 179.6 129.5)">17</text>
<text x="183.1" y="129.5" transform="rotate(-90 183.1 129.5)">18</text>
<text x="186.6" y="129.5" transform="rotate(-90 186.6 129.5)">19</text>
<text x="190.1" y="129.5" transform="rotate(-90 190.1 129.5)">20</text>
<text x="193.7" y="129.5" transform="rotate(-90 193.7 129.5)">21</text>
<text x="197.2" y="129.5" transform="rotate(-90 197.2 129.5)">22</text>
<text x="200.7" y="129.5" transform="rotate(-90 200.7 129.5)">23</text>
<text x="204.3" y="129.5" transform="rotate(-90 204.3 129.5)">24</text>
<text x="359.8" y="137.3">1</text>
<text x="359.8" y="140.8">2</text>
<text x="359.8" y="144.3">3</text>
<text x="359.8" y="147.8">4</text>
<text x="359.8" y="151.4">5</text>
<text x="359.8" y="154.9">6</text>
<text x="359.8" y="158.4">7</text>
<text x="359.8" y="162">8</text>
<text x="58.2" y="185.2">4</text>
<text x="31.5" y="188.8">3</text>
<text x="36" y="190.2">In</text>
<text x="46.9" y="191.9" transform="rotate(-90 46.9 191.9)">GND</text>
<text x="49.4" y="186.7">TAB</text>
<text x="50" y="190.2">Out</text>
<text x="58.2" y="188.8">2</text>
<text x="45.5" y="196.4" transform="rotate(-90 45.5 196.4)">1</text>
<text x="272.3" y="193.7">1</text>
<text x="272.3" y="197.2">3</text>
<text x="283" y="193.7">2</text>
<text x="283" y="197.2">4</text>
<text x="272.3" y="200.8">5</text>
<text x="283" y="200.8">6</text>
<text x="272.3" y="204.3">7</text>
<text x="272.3" y="207.8">9</text>
<text x="281" y="207.8">10</text>
<text x="283" y="204.3">8</text>
<text x="61.5" y="241.7">1</text>
<text x="61.5" y="248.7">2</text>
</g>
</svg>
